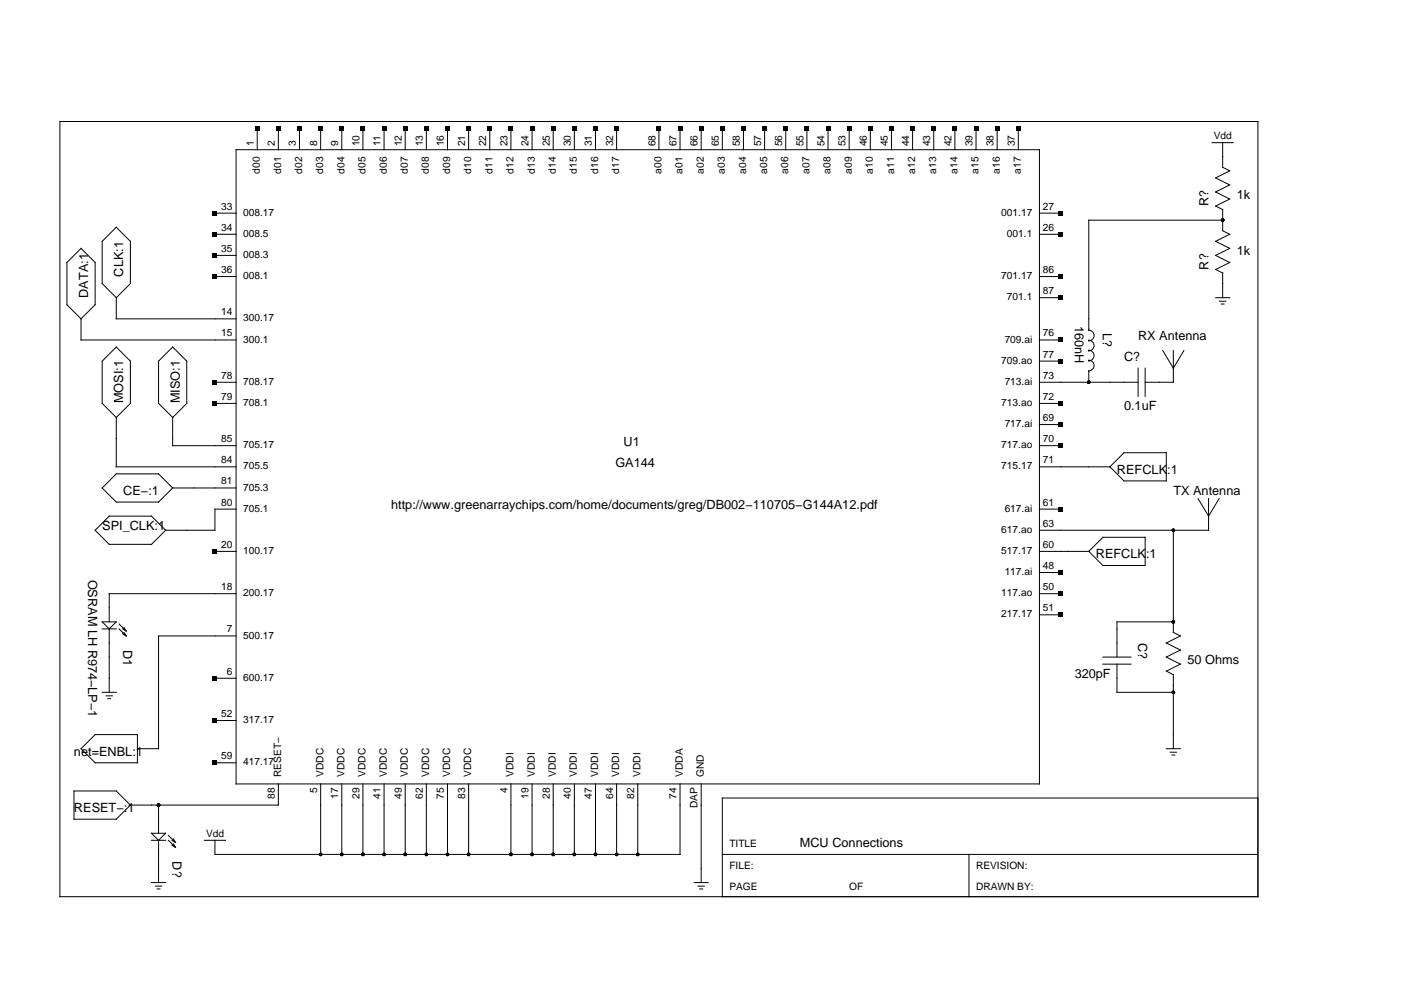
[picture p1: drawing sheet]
<svg xmlns="http://www.w3.org/2000/svg" width="297mm" height="210mm" viewBox="0 0 297 210" stroke-linecap="round" stroke-linejoin="round" font-family="sans-serif">
<g fill="none" stroke="#000" stroke-width=".21">
<path d="M12.7 25.8h254v164.3h-254zM50.1 31.7h170.3v134.5h-170.3zM54.5 27.3v4.4M59 27.3v4.4M63.5 27.3v4.4M68 27.3v4.4M72.5 27.3v4.4M76.9 27.3v4.4M81.4 27.3v4.4M85.9 27.3v4.4M90.4 27.3v4.4M94.9 27.3v4.4"/>
<path d="M99.4 27.3v4.4M103.8 27.3v4.4M108.3 27.3v4.4M112.8 27.3v4.4M117.3 27.3v4.4M121.8 27.3v4.4M126.3 27.3v4.4M130.7 27.3v4.4M139.7 27.3v4.4M144.2 27.3v4.4M148.7 27.3v4.4M153.1 27.3v4.4"/>
<path d="M157.6 27.3v4.4M162.1 27.3v4.4M166.6 27.3v4.4M171.1 27.3v4.4M175.6 27.3v4.4M180 27.3v4.4M184.5 27.3v4.4M189 27.3v4.4M193.5 27.3v4.4M198 27.3v4.4M202.5 27.3v4.4M206.9 27.3v4.4"/>
<path d="M211.4 27.3v4.4M215.9 27.3v4.4M257 30.2h4.5M259.2 30.2v5.3l1.5 .7-3 1.5 3 1.5-3 1.5 3 1.5-3 1.5 1.5 .7v4.5l1.5 .8-3 1.5 3 1.5-3 1.5 3 1.4-3 1.5 1.5 .8v5.2M17.2 52.7l3 2.9v9l-3 3-3-3v-9zM24.7 48.2l2.9 3v8.9l-2.9 3-3-3v-8.9zM45.6 45.2h4.5M45.6 49.7h4.5M45.6 54.2h4.5M45.6 58.6h4.5M220.4 45.2h4.5M220.4 49.7h4.5"/>
<path d="M220.4 58.6h4.5M259.2 46.7h-28.4v23.3a1.09 1.09 0 0 1 1.2 1.1 1.09 1.09 0 0 1-1.2 1.1 1.07 1.07 0 0 1 1.2 1.1 1.07 1.07 0 0 1-1.2 1 1.07 1.07 0 0 1 1.2 1.1 1.07 1.07 0 0 1-1.2 1 1.09 1.09 0 0 1 1.2 1.1 1.09 1.09 0 0 1-1.2 1.1v2.4M17.2 67.6v4.5h32.9M24.7 63.1v4.5h25.4M24.7 73.6l2.9 3v8.9l-2.9 3-3-3v-8.9zM36.6 73.6l3 3v8.9l-3 3-3-3v-8.9zM220.4 72.1h4.5M220.4 63.1h4.5M220.4 76.6h4.5M241.3 78.1v5.9M242.8 78.1v5.9M246.5 74.3l2.3 3.8 2.2-3.8"/>
<path d="M248.8 74.3v6.7h-6M257.7 63.1h3M258.6 63.9h1.3M258.9 64.5h.6M24.7 88.5v10.5h25.4M36.6 88.5v6h13.5M45.6 81h4.5M45.6 85.5h4.5M220.4 81h20.9M220.4 85.5h4.5M220.4 94.5h4.5M220.4 99h14.9"/>
<path d="M220.4 90h4.5M238.3 96h9v6h-9l-3-3zM23.2 109.4h8.9l3 3-3 3h-8.9l-3-3zM24.7 100.5h8.9l3 3-3 2.9h-8.9l-3-2.9zM36.6 103.5h13.5M45.6 116.9h4.5M50.1 107.9h-4.5v4.5h-10.5M220.4 107.9h4.5M220.4 116.9h10.4M233.8 113.9h9v6h-9l-3-3zM248.8 112.4v21.7l1.5 .7-3 1.5 3 1.5-3 1.5 3 1.5-3 1.5 1.5 .8M254 105.7l2.2 3.7 2.3-3.7"/>
<path d="M256.2 105.7v6.7h-35.8M21.7 131.8h3l-1.5 1.5zM21.7 133.3h3M23.2 133.3v13.5M25.3 132.3l1.4 1.5M25.3 133.3l1.4 1.5M26 133.3l.7 .5M26 134.4l.7 .4M26.3 133l.4 .8M26.3 134.1l.4 .7M50.1 125.9h-26.9v5.9M50.1 134.8h-16.5v23.9h-4.5"/>
<path d="M220.4 125.9h4.5M220.4 121.4h4.5M220.4 130.4h4.5M233.8 139.3h6M248.8 131.8h-12v7.5M20.2 155.8h8.9v5.9h-8.9l-3-3zM21.7 146.8h3M22.5 147.5h1.3M22.9 148.1h.6M45.6 143.8h4.5M45.6 152.8h4.5M233.8 140.8h6"/>
<path d="M236.8 140.8v6h12M247.3 158.7h3M248.1 159.5h1.3M248.8 143v15.7M15.7 167.7h9l2.9 3-2.9 3h-9zM32.1 178.2h3M32.1 176.7h3l-1.5 1.5zM33.6 170.7v6M33.6 178.2v8.9M35.7 177.1l1.5 1.5M35.7 178.2l1.5 1.5M36.5 178.2l.7 .4"/>
<path d="M36.5 179.2l.7 .5M36.8 177.9l.4 .7M36.8 178.9l.4 .8M43.3 178.2h4.5M45.6 161.7h4.5M59 166.2v4.5h-31.4M68 166.2v15M72.5 166.2v15M76.9 166.2v15M81.4 166.2v15M85.9 166.2v15M90.4 166.2v15"/>
<path d="M94.9 166.2v15M99.4 166.2v15M108.3 166.2v15M112.8 166.2v15M117.3 166.2v15M121.8 166.2v15M126.3 166.2v15M130.7 166.2v15M135.2 166.2v15M144.2 166.2v15h-98.6v-3M148.7 166.2v20.9M248.5 160.1h.6"/>
<path d="M266.7 169.2h-113.6v20.9M32.1 187.1h3M32.9 187.9h1.4M33.3 188.5h.6M147.2 187.1h3M148 187.9h1.3M148.4 188.5h.6M153.1 181.2h113.6M205.4 181.2v8.9"/>
</g>
<g fill="#000">
<path d="M54.1 26.8h.9v.9h-.9zM58.6 26.8h.9v.9h-.9zM63.1 26.8h.8v.9h-.8zM67.5 26.8h.9v.9h-.9zM72 26.8h.9v.9h-.9zM76.5 26.8h.9v.9h-.9zM81 26.8h.9v.9h-.9zM85.5 26.8h.9v.9h-.9zM89.9 26.8h.9v.9h-.9zM94.4 26.8h.9v.9h-.9zM98.9 26.8h.9v.9h-.9zM103.4 26.8h.9v.9h-.9z"/>
<path d="M107.9 26.8h.9v.9h-.9zM112.4 26.8h.9v.9h-.9zM116.8 26.8h.9v.9h-.9zM121.3 26.8h.9v.9h-.9zM125.8 26.8h.9v.9h-.9zM130.3 26.8h.9v.9h-.9zM139.3 26.8h.8v.9h-.8zM143.7 26.8h.9v.9h-.9zM148.2 26.8h.9v.9h-.9zM152.7 26.8h.9v.9h-.9zM157.2 26.8h.9v.9h-.9zM161.7 26.8h.9v.9h-.9z"/>
<path d="M166.1 26.8h.9v.9h-.9zM170.6 26.8h.9v.9h-.9zM175.1 26.8h.9v.9h-.9zM179.6 26.8h.9v.9h-.9zM184.1 26.8h.9v.9h-.9zM188.6 26.8h.9v.9h-.9zM193 26.8h.9v.9h-.9zM197.5 26.8h.9v.9h-.9zM202 26.8h.9v.9h-.9zM206.5 26.8h.9v.9h-.9zM211 26.8h.9v.9h-.9zM215.5 26.8h.8v.9h-.8z"/>
<path d="M45.1 44.7h.9v.9h-.9zM45.1 49.2h.9v.9h-.9zM45.1 53.7h.9v.9h-.9zM45.1 58.2h.9v.9h-.9zM224.4 44.7h.9v.9h-.9zM224.4 49.2h.9v.9h-.9zM224.4 58.2h.9v.9h-.9zM224.4 62.7h.9v.9h-.9zM224.4 71.6h.9v.9h-.9zM224.4 76.1h.9v.9h-.9zM45.1 80.6h.9v.9h-.9zM45.1 85.1h.9v.9h-.9z"/>
<path d="M224.4 85.1h.9v.9h-.9zM224.4 89.6h.9v.9h-.9zM224.4 94h.9v.9h-.9zM45.1 116.5h.9v.9h-.9zM224.4 107.5h.9v.9h-.9zM224.4 120.9h.9v.9h-.9zM224.4 125.4h.9v.9h-.9zM224.4 129.9h.9v.9h-.9zM45.1 143.4h.9v.8h-.9zM45.1 152.3h.9v.9h-.9zM45.1 161.3h.9v.9h-.9z"/>
<circle cx="259.2" cy="46.7" r=".37"/>
<circle cx="230.8" cy="81" r=".37"/>
<circle cx="248.8" cy="112.4" r=".37"/>
<circle cx="248.8" cy="131.8" r=".37"/>
<circle cx="248.8" cy="146.8" r=".37"/>
<circle cx="33.6" cy="170.7" r=".37"/>
<circle cx="68" cy="181.2" r=".37"/>
<circle cx="72.5" cy="181.2" r=".37"/>
<circle cx="76.9" cy="181.2" r=".37"/>
<circle cx="81.4" cy="181.2" r=".37"/>
<circle cx="85.9" cy="181.2" r=".37"/>
<circle cx="90.4" cy="181.2" r=".37"/>
<circle cx="94.9" cy="181.2" r=".37"/>
<circle cx="99.4" cy="181.2" r=".37"/>
<circle cx="108.3" cy="181.2" r=".37"/>
<circle cx="112.8" cy="181.2" r=".37"/>
<circle cx="117.3" cy="181.2" r=".37"/>
<circle cx="121.8" cy="181.2" r=".37"/>
<circle cx="126.3" cy="181.2" r=".37"/>
<circle cx="130.7" cy="181.2" r=".37"/>
<circle cx="135.2" cy="181.2" r=".37"/>
</g>
<g font-size="2.7">
<text x="256.2" y="43.7" transform="rotate(-90 256.2 43.7)">R?</text>
<text x="262.2" y="42.2">1k</text>
<text x="26.1" y="58.6" transform="rotate(-90 26.1 58.6)">CLK:1</text>
<text x="256.2" y="57.1" transform="rotate(-90 256.2 57.1)">R?</text>
<text x="262.2" y="54.2">1k</text>
<text x="18.7" y="63.1" transform="rotate(-90 18.7 63.1)">DATA:1</text>
<text x="227.9" y="69.1" transform="rotate(90 227.9 69.1)">160nH</text>
<text x="233.8" y="70.6" transform="rotate(90 233.8 70.6)">L?</text>
<text x="238.3" y="76.6">C?</text>
<text x="241.3" y="72.1">RX Antenna</text>
<text x="26.1" y="85.5" transform="rotate(-90 26.1 85.5)">MOSI:1</text>
<text x="38.1" y="85.5" transform="rotate(-90 38.1 85.5)">MISO:1</text>
<text x="238.3" y="87">0.1uF</text>
<text x="132.2" y="94.5">U1</text>
<text x="130.5" y="99">GA144</text>
<text x="236.8" y="100.5">REFCLK:1</text>
<text x="26.1" y="105">CE−:1</text>
<text x="82.9" y="107.9">http://www.greenarraychips.com/home/documents/greg/DB002−110705−G144A12.pdf</text>
<text x="248.8" y="105">TX Antenna</text>
<text x="21.7" y="112.4">SPI_CLK:1</text>
<text x="232.3" y="118.4">REFCLK:1</text>
<text x="18.7" y="122.9" transform="rotate(90 18.7 122.9)">OSRAM LH R974−LP−1</text>
<text x="26.1" y="137.8" transform="rotate(90 26.1 137.8)">D1</text>
<text x="241.3" y="136.3" transform="rotate(90 241.3 136.3)">C?</text>
<text x="227.9" y="143.8">320pF</text>
<text x="251.8" y="140.8">50 Ohms</text>
<text x="15.7" y="160.2">net=ENBL:1</text>
<text x="15.7" y="172.2">RESET−:1</text>
<text x="169.6" y="179.7">MCU Connections</text>
<text x="36.6" y="182.6" transform="rotate(90 36.6 182.6)">D?</text>
</g>
<g font-size="2.2">
<text x="257.4" y="29.5">Vdd</text>
<text x="53.8" y="31" transform="rotate(-90 53.8 31)">1</text>
<text x="58.3" y="31" transform="rotate(-90 58.3 31)">2</text>
<text x="62.8" y="31" transform="rotate(-90 62.8 31)">3</text>
<text x="67.2" y="31" transform="rotate(-90 67.2 31)">8</text>
<text x="71.7" y="31" transform="rotate(-90 71.7 31)">9</text>
<text x="76.2" y="31" transform="rotate(-90 76.2 31)">10</text>
<text x="80.7" y="31" transform="rotate(-90 80.7 31)">11</text>
<text x="85.2" y="31" transform="rotate(-90 85.2 31)">12</text>
<text x="89.6" y="31" transform="rotate(-90 89.6 31)">13</text>
<text x="94.1" y="31" transform="rotate(-90 94.1 31)">16</text>
<text x="98.6" y="31" transform="rotate(-90 98.6 31)">21</text>
<text x="103.1" y="31" transform="rotate(-90 103.1 31)">22</text>
<text x="107.6" y="31" transform="rotate(-90 107.6 31)">23</text>
<text x="112.1" y="31" transform="rotate(-90 112.1 31)">24</text>
<text x="116.5" y="31" transform="rotate(-90 116.5 31)">25</text>
<text x="121" y="31" transform="rotate(-90 121 31)">30</text>
<text x="125.5" y="31" transform="rotate(-90 125.5 31)">31</text>
<text x="130" y="31" transform="rotate(-90 130 31)">32</text>
<text x="139" y="31" transform="rotate(-90 139 31)">68</text>
<text x="143.4" y="31" transform="rotate(-90 143.4 31)">67</text>
<text x="147.9" y="31" transform="rotate(-90 147.9 31)">66</text>
<text x="152.4" y="31" transform="rotate(-90 152.4 31)">65</text>
<text x="156.9" y="31" transform="rotate(-90 156.9 31)">58</text>
<text x="161.4" y="31" transform="rotate(-90 161.4 31)">57</text>
<text x="165.8" y="31" transform="rotate(-90 165.8 31)">56</text>
<text x="170.3" y="31" transform="rotate(-90 170.3 31)">55</text>
<text x="174.8" y="31" transform="rotate(-90 174.8 31)">54</text>
<text x="179.3" y="31" transform="rotate(-90 179.3 31)">53</text>
<text x="183.8" y="31" transform="rotate(-90 183.8 31)">46</text>
<text x="188.3" y="31" transform="rotate(-90 188.3 31)">45</text>
<text x="192.7" y="31" transform="rotate(-90 192.7 31)">44</text>
<text x="197.2" y="31" transform="rotate(-90 197.2 31)">43</text>
<text x="201.7" y="31" transform="rotate(-90 201.7 31)">42</text>
<text x="206.2" y="31" transform="rotate(-90 206.2 31)">39</text>
<text x="210.7" y="31" transform="rotate(-90 210.7 31)">38</text>
<text x="215.2" y="31" transform="rotate(-90 215.2 31)">37</text>
<text x="55.1" y="36.8" transform="rotate(-90 55.1 36.8)">d00</text>
<text x="59.6" y="36.8" transform="rotate(-90 59.6 36.8)">d01</text>
<text x="64.1" y="36.8" transform="rotate(-90 64.1 36.8)">d02</text>
<text x="68.5" y="36.8" transform="rotate(-90 68.5 36.8)">d03</text>
<text x="73" y="36.8" transform="rotate(-90 73 36.8)">d04</text>
<text x="77.5" y="36.8" transform="rotate(-90 77.5 36.8)">d05</text>
<text x="82" y="36.8" transform="rotate(-90 82 36.8)">d06</text>
<text x="86.5" y="36.8" transform="rotate(-90 86.5 36.8)">d07</text>
<text x="91" y="36.8" transform="rotate(-90 91 36.8)">d08</text>
<text x="95.4" y="36.8" transform="rotate(-90 95.4 36.8)">d09</text>
<text x="99.9" y="36.8" transform="rotate(-90 99.9 36.8)">d10</text>
<text x="104.4" y="36.8" transform="rotate(-90 104.4 36.8)">d11</text>
<text x="108.9" y="36.8" transform="rotate(-90 108.9 36.8)">d12</text>
<text x="113.4" y="36.8" transform="rotate(-90 113.4 36.8)">d13</text>
<text x="117.8" y="36.8" transform="rotate(-90 117.8 36.8)">d14</text>
<text x="122.3" y="36.8" transform="rotate(-90 122.3 36.8)">d15</text>
<text x="126.8" y="36.8" transform="rotate(-90 126.8 36.8)">d16</text>
<text x="131.3" y="36.8" transform="rotate(-90 131.3 36.8)">d17</text>
<text x="140.2" y="36.8" transform="rotate(-90 140.2 36.8)">a00</text>
<text x="144.7" y="36.8" transform="rotate(-90 144.7 36.8)">a01</text>
<text x="149.2" y="36.8" transform="rotate(-90 149.2 36.8)">a02</text>
<text x="153.7" y="36.8" transform="rotate(-90 153.7 36.8)">a03</text>
<text x="158.2" y="36.8" transform="rotate(-90 158.2 36.8)">a04</text>
<text x="162.7" y="36.8" transform="rotate(-90 162.7 36.8)">a05</text>
<text x="167.1" y="36.8" transform="rotate(-90 167.1 36.8)">a06</text>
<text x="171.6" y="36.8" transform="rotate(-90 171.6 36.8)">a07</text>
<text x="176.1" y="36.8" transform="rotate(-90 176.1 36.8)">a08</text>
<text x="180.6" y="36.8" transform="rotate(-90 180.6 36.8)">a09</text>
<text x="185.1" y="36.8" transform="rotate(-90 185.1 36.8)">a10</text>
<text x="189.6" y="36.8" transform="rotate(-90 189.6 36.8)">a11</text>
<text x="194" y="36.8" transform="rotate(-90 194 36.8)">a12</text>
<text x="198.5" y="36.8" transform="rotate(-90 198.5 36.8)">a13</text>
<text x="203" y="36.8" transform="rotate(-90 203 36.8)">a14</text>
<text x="207.5" y="36.8" transform="rotate(-90 207.5 36.8)">a15</text>
<text x="212" y="36.8" transform="rotate(-90 212 36.8)">a16</text>
<text x="216.4" y="36.8" transform="rotate(-90 216.4 36.8)">a17</text>
<text x="46.9" y="44.4">33</text>
<text x="51.5" y="45.7">008.17</text>
<text x="212.3" y="45.7">001.17</text>
<text x="221.1" y="44.4">27</text>
<text x="46.9" y="48.9">34</text>
<text x="46.9" y="53.4">35</text>
<text x="51.5" y="50.2">008.5</text>
<text x="213.5" y="50.2">001.1</text>
<text x="221.1" y="48.9">26</text>
<text x="46.9" y="57.9">36</text>
<text x="51.5" y="54.7">008.3</text>
<text x="51.5" y="59.2">008.1</text>
<text x="212.3" y="59.2">701.17</text>
<text x="221.1" y="57.9">86</text>
<text x="213.5" y="63.7">701.1</text>
<text x="221.1" y="62.4">87</text>
<text x="46.9" y="66.9">14</text>
<text x="46.9" y="71.3">15</text>
<text x="51.5" y="68.1">300.17</text>
<text x="221.1" y="71.3">76</text>
<text x="51.5" y="72.6">300.1</text>
<text x="212.3" y="77.1">709.ao</text>
<text x="213" y="72.6">709.ai</text>
<text x="221.1" y="75.8">77</text>
<text x="46.9" y="80.3">78</text>
<text x="51.5" y="81.6">708.17</text>
<text x="213" y="81.6">713.ai</text>
<text x="221.1" y="80.3">73</text>
<text x="46.9" y="84.8">79</text>
<text x="51.5" y="86.1">708.1</text>
<text x="212.3" y="86.1">713.ao</text>
<text x="221.1" y="84.8">72</text>
<text x="221.1" y="89.3">69</text>
<text x="46.9" y="93.7">85</text>
<text x="51.5" y="95">705.17</text>
<text x="212.3" y="95">717.ao</text>
<text x="213" y="90.6">717.ai</text>
<text x="221.1" y="93.7">70</text>
<text x="46.9" y="98.2">84</text>
<text x="51.5" y="99.5">705.5</text>
<text x="212.3" y="99.5">715.17</text>
<text x="221.1" y="98.2">71</text>
<text x="46.9" y="102.7">81</text>
<text x="46.9" y="107.2">80</text>
<text x="51.5" y="104">705.3</text>
<text x="221.1" y="107.2">61</text>
<text x="51.5" y="108.5">705.1</text>
<text x="212.3" y="113">617.ao</text>
<text x="213" y="108.5">617.ai</text>
<text x="221.1" y="111.7">63</text>
<text x="46.9" y="116.2">20</text>
<text x="51.5" y="117.5">100.17</text>
<text x="212.3" y="117.5">517.17</text>
<text x="221.1" y="116.2">60</text>
<text x="46.9" y="125.1">18</text>
<text x="213" y="122">117.ai</text>
<text x="221.1" y="120.6">48</text>
<text x="221.1" y="125.1">50</text>
<text x="51.5" y="126.4">200.17</text>
<text x="212.3" y="126.4">117.ao</text>
<text x="212.3" y="130.9">217.17</text>
<text x="221.1" y="129.6">51</text>
<text x="48.1" y="134.1">7</text>
<text x="51.5" y="135.4">500.17</text>
<text x="48.1" y="143.1">6</text>
<text x="51.5" y="144.3">600.17</text>
<text x="46.9" y="152">52</text>
<text x="51.5" y="153.3">317.17</text>
<text x="46.9" y="161">59</text>
<text x="51.5" y="162.3">417.17</text>
<text x="59.6" y="164.7" transform="rotate(-90 59.6 164.7)">RESET−</text>
<text x="68.6" y="164.7" transform="rotate(-90 68.6 164.7)">VDDC</text>
<text x="73" y="164.7" transform="rotate(-90 73 164.7)">VDDC</text>
<text x="77.5" y="164.7" transform="rotate(-90 77.5 164.7)">VDDC</text>
<text x="82" y="164.7" transform="rotate(-90 82 164.7)">VDDC</text>
<text x="86.5" y="164.7" transform="rotate(-90 86.5 164.7)">VDDC</text>
<text x="91" y="164.7" transform="rotate(-90 91 164.7)">VDDC</text>
<text x="95.4" y="164.7" transform="rotate(-90 95.4 164.7)">VDDC</text>
<text x="99.9" y="164.7" transform="rotate(-90 99.9 164.7)">VDDC</text>
<text x="108.9" y="164.7" transform="rotate(-90 108.9 164.7)">VDDI</text>
<text x="113.4" y="164.7" transform="rotate(-90 113.4 164.7)">VDDI</text>
<text x="117.8" y="164.7" transform="rotate(-90 117.8 164.7)">VDDI</text>
<text x="122.3" y="164.7" transform="rotate(-90 122.3 164.7)">VDDI</text>
<text x="126.8" y="164.7" transform="rotate(-90 126.8 164.7)">VDDI</text>
<text x="131.3" y="164.7" transform="rotate(-90 131.3 164.7)">VDDI</text>
<text x="135.8" y="164.7" transform="rotate(-90 135.8 164.7)">VDDI</text>
<text x="144.7" y="164.7" transform="rotate(-90 144.7 164.7)">VDDA</text>
<text x="149.2" y="164.7" transform="rotate(-90 149.2 164.7)">GND</text>
<text x="58.3" y="169.4" transform="rotate(-90 58.3 169.4)">88</text>
<text x="67.2" y="168.2" transform="rotate(-90 67.2 168.2)">5</text>
<text x="71.7" y="169.4" transform="rotate(-90 71.7 169.4)">17</text>
<text x="76.2" y="169.4" transform="rotate(-90 76.2 169.4)">29</text>
<text x="80.7" y="169.4" transform="rotate(-90 80.7 169.4)">41</text>
<text x="85.2" y="169.4" transform="rotate(-90 85.2 169.4)">49</text>
<text x="89.6" y="169.4" transform="rotate(-90 89.6 169.4)">62</text>
<text x="94.1" y="169.4" transform="rotate(-90 94.1 169.4)">75</text>
<text x="98.6" y="169.4" transform="rotate(-90 98.6 169.4)">83</text>
<text x="107.6" y="168.2" transform="rotate(-90 107.6 168.2)">4</text>
<text x="112.1" y="169.4" transform="rotate(-90 112.1 169.4)">19</text>
<text x="116.5" y="169.4" transform="rotate(-90 116.5 169.4)">28</text>
<text x="121" y="169.4" transform="rotate(-90 121 169.4)">40</text>
<text x="125.5" y="169.4" transform="rotate(-90 125.5 169.4)">47</text>
<text x="130" y="169.4" transform="rotate(-90 130 169.4)">64</text>
<text x="134.5" y="169.4" transform="rotate(-90 134.5 169.4)">82</text>
<text x="143.4" y="169.4" transform="rotate(-90 143.4 169.4)">74</text>
<text x="147.9" y="171.4" transform="rotate(-90 147.9 171.4)">DAP</text>
<text x="43.7" y="177.4">Vdd</text>
<text x="154.6" y="179.7">TITLE</text>
<text x="154.6" y="184.1">FILE:</text>
<text x="206.9" y="184.1">REVISION:</text>
<text x="154.6" y="188.6">PAGE</text>
<text x="180" y="188.6">OF</text>
<text x="206.9" y="188.6">DRAWN BY:</text>
</g>
</svg>
